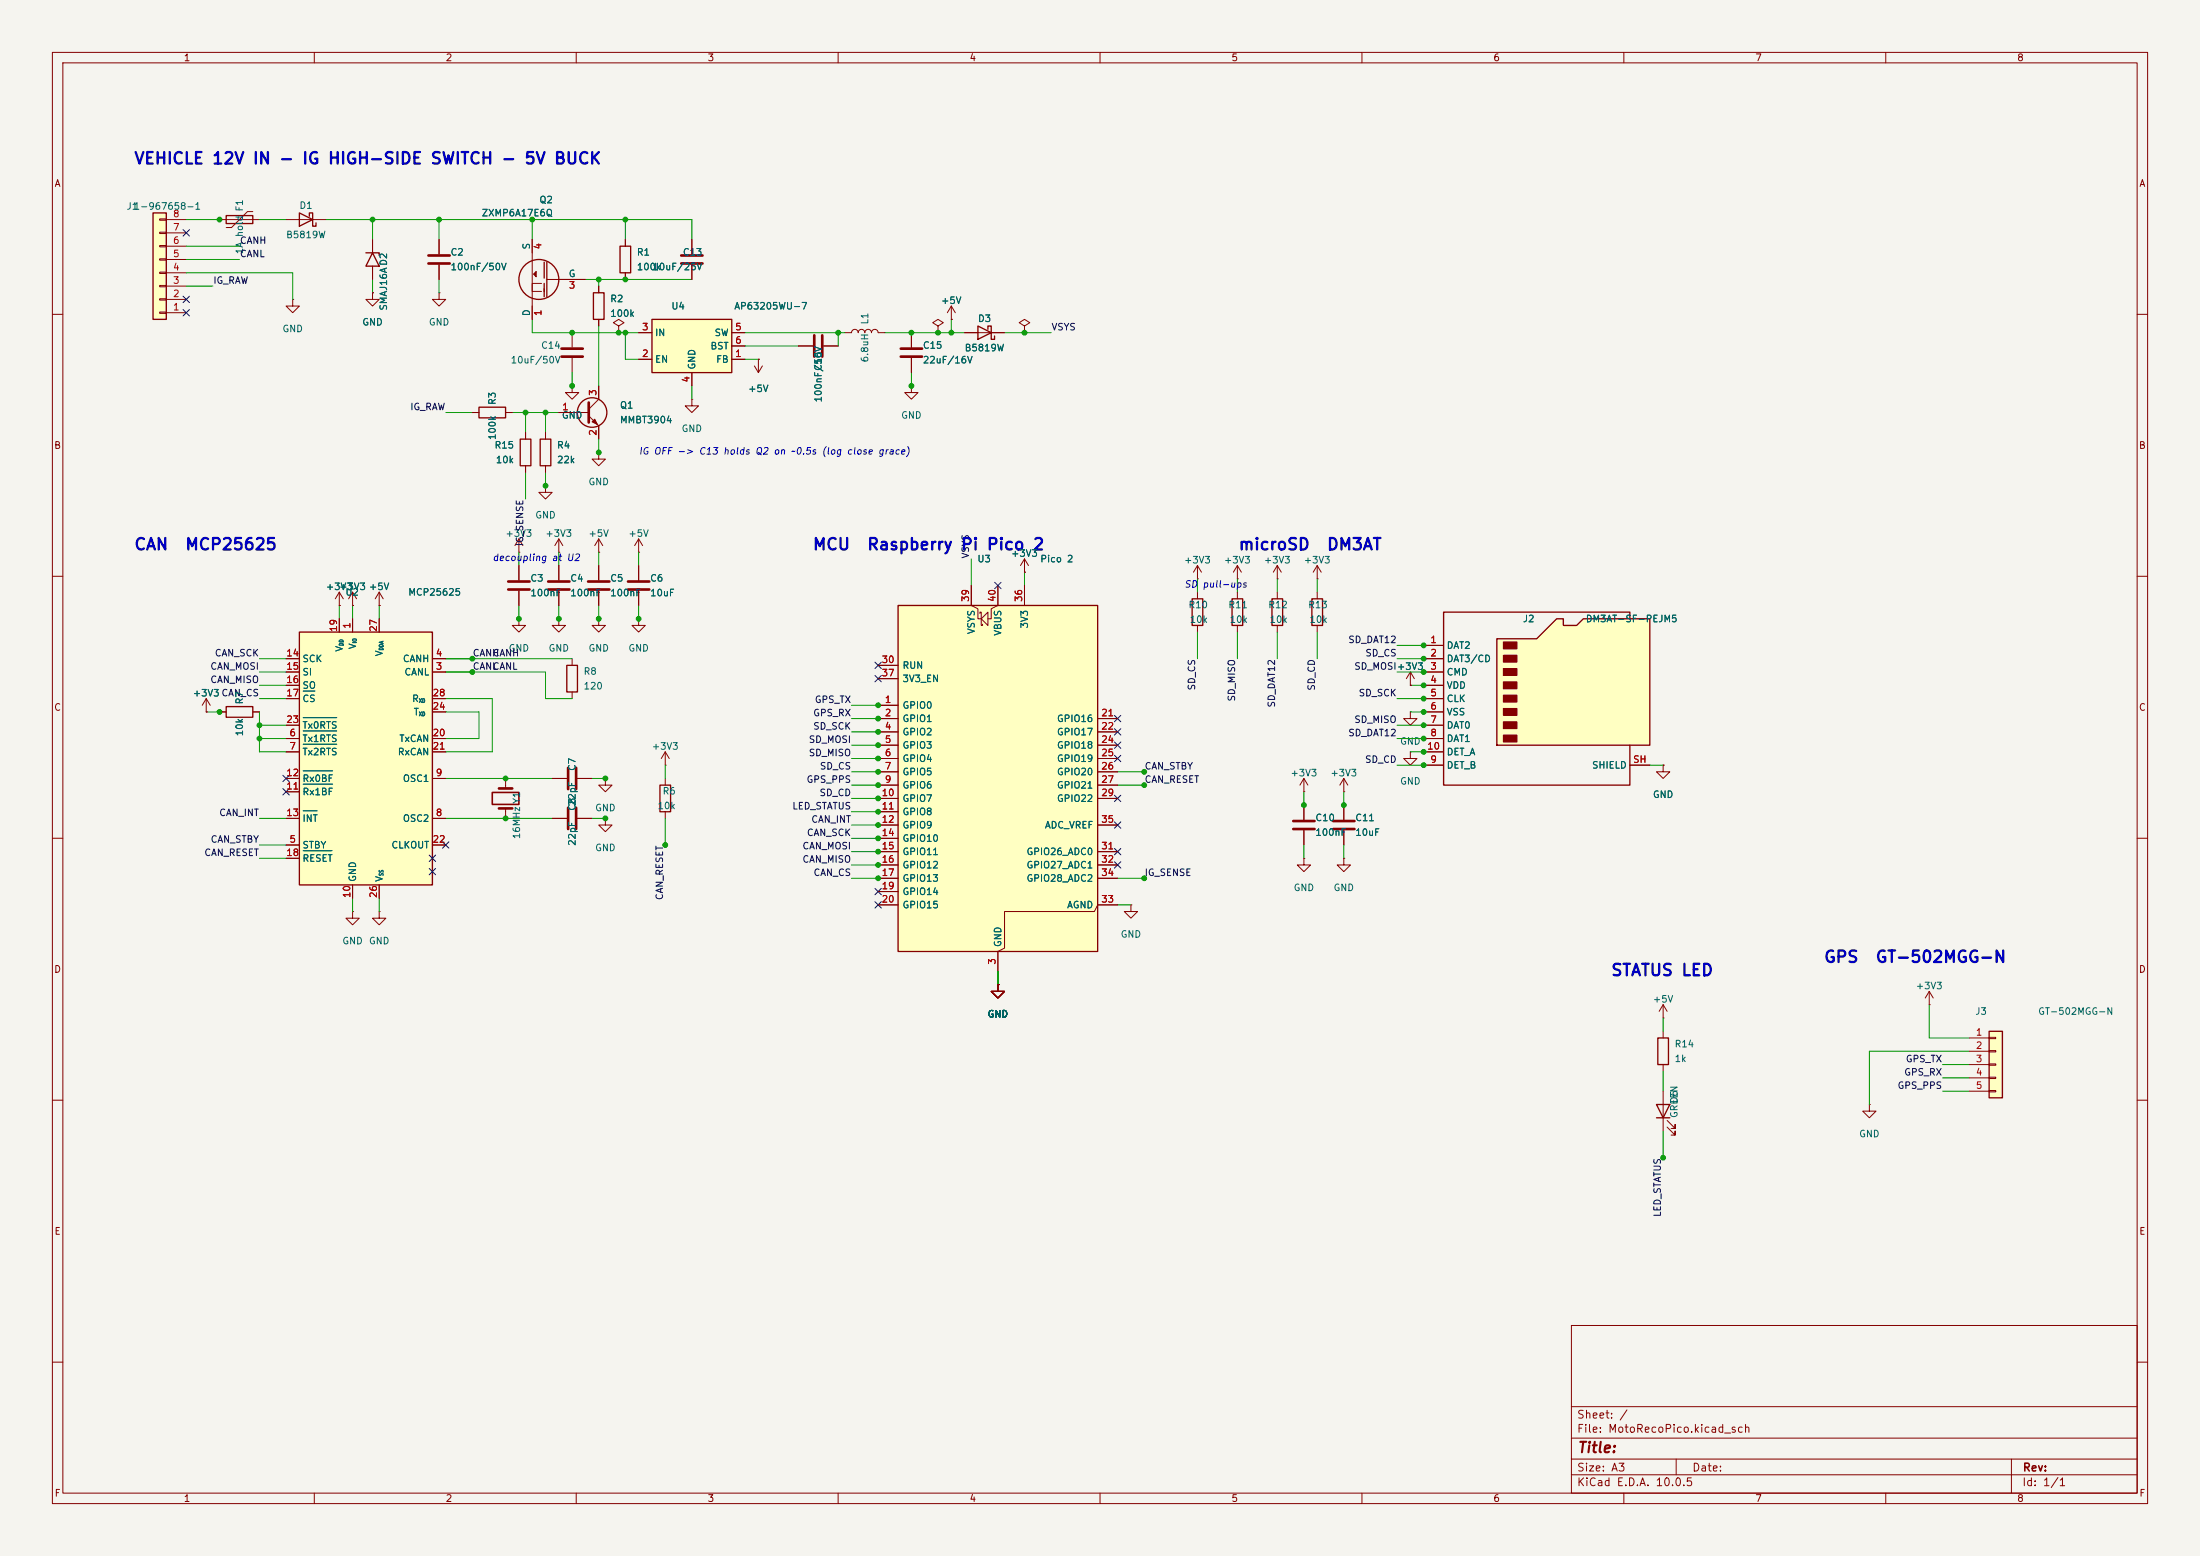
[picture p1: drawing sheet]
<svg xmlns="http://www.w3.org/2000/svg" width="420mm" height="297mm" viewBox="0 0 420 297" stroke-linecap="round" stroke-linejoin="round" font-family="sans-serif">
<path d="M0 0h420v297h-420z" fill="#f5f4ef" stroke="#f5f4ef" stroke-width=".19"/>
<g fill="none" stroke="#840000" stroke-width=".19">
<path d="M10 10h400v277h-400zM12 12h396v273h-396zM60 10v2M110 10v2M160 10v2M210 10v2M260 10v2M310 10v2M360 10v2M10 60h2M408 60h2M100.3 82.6v1.2"/>
<path d="M100.3 88.9v1.3M10 110h2M408 110h2M39.4 135.9h.1M39.4 133.4l-.8 1.2M39.4 133.4l.7 1.2M39.4 133.4v2.5M41.9 135.9h1.3M48.3 135.9h1.2M10 160h2M96.5 148.6v1.9M96.5 154.3v1.9"/>
<path d="M105.4 148.6h2.8M110.2 148.6h2.8M115.6 148.6v1.3h1.2l-1.2 1.2-1.3-1.2h1.3M115.6 148.6h.1M408 160h2M72.4 174v1.3h1.3l-1.3 1.2-1.3-1.2h1.3M72.4 174h.1M190.5 188v1.2h1.3l-1.3 1.3-1.3-1.3h1.3M190.5 188h.1M317.5 194.3h.1M317.5 191.8l-.8 1.2M317.5 191.8l.8 1.2"/>
<path d="M317.5 191.8v2.5M317.5 196.9v1.2M10 210h2M317.5 203.2v1.3M356.9 210.8v1.3h1.2l-1.2 1.3-1.3-1.3h1.3M356.9 210.8h.1M408 210h2M300 253h108v32h-108zM10 260h2M300 278.5h108M300 274.5h108M300 268.5h108"/>
<path d="M320 278.5v3M384 278.5v6.5M408 260h2M60 285v2M110 285v2M160 285v2M210 285v2M260 285v2M300 281.5h108M310 285v2M360 285v2"/>
</g>
<path d="M95.2 150.5h2.6M95.2 154.3h2.6M108.5 146.6v4M110 146.6v4" fill="none" stroke="#840000" stroke-width=".51"/>
<path d="M94 151.3h5.1v2.2h-5.1z" fill="none" stroke="#840000" stroke-width=".3"/>
<path d="M99.3 83.8h2v5.1h-2zM43.2 134.9h5.1v2h-5.1zM316.5 198.1h2v5.1h-2z" fill="none" stroke="#840000" stroke-width=".25"/>
<path d="M171.4 115.6h38.1v66h-38.1z" fill="#ffffc2"/>
<path d="M103.1 83.8h2.1v5.1h-2.1zM171.4 115.6h38.1v66h-38.1z" fill="none" stroke="#840000" stroke-width=".25"/>
<g fill="none" stroke="#840000" stroke-width=".19">
<path d="M104.1 92.7v1.3h1.3l-1.3 1.3-1.2-1.3h1.2M104.1 92.7h.1M104.1 82.6v1.2M104.1 88.9v1.3M114.3 86.4v1.2h1.3l-1.3 1.3-1.3-1.3h1.3M114.3 86.4h.1M64.8 115.6h.1M64.8 113l-.8 1.3M64.8 113l.7 1.3M64.8 113v2.6M67.3 115.6h.1M67.3 113l-.8 1.3"/>
<path d="M67.3 113l.8 1.3M67.3 113v2.6M72.4 115.6h.1M72.4 113l-.8 1.3M72.4 113l.8 1.3M72.4 113v2.6M99.1 118.1v1.3h1.2l-1.2 1.3-1.3-1.3h1.3M99.1 118.1h.1M99.1 105.4h.1M99.1 102.9v2.5M99.1 108v2.7M99.1 112.8v2.8"/>
<path d="M99.1 102.9l-.8 1.2M99.1 102.9l.7 1.2M106.7 118.1v1.3h1.2l-1.2 1.3-1.3-1.3h1.3M106.7 118.1h.1M106.7 105.4h.1M106.7 102.9l-.8 1.2M106.7 102.9l.7 1.2M106.7 102.9v2.5M106.7 108v2.7M106.7 112.8v2.8M114.3 105.4h.1M114.3 102.9l-.8 1.2"/>
<path d="M114.3 102.9l.8 1.2M114.3 102.9v2.5M121.9 105.4h.1M121.9 102.9l-.7 1.2M121.9 102.9l.8 1.2M121.9 102.9v2.5M185.4 111.8v3.8l1.3 .6v1.9h.6M187.1 117.1v-.3h.2v2.6h.3v-.3M187.3 118.1l1.3-1.3v2.6zM190.5 111.8v3.8l-1.3 .6v1.9h-.6M195.6 111.8v3.8M167.6 134.6h3.8"/>
<path d="M167.6 137.2h3.8M167.6 139.7h3.8M167.6 127h3.8M167.6 129.5h3.8M209.5 137.2h3.9M209.5 139.7h3.9M269.2 135.9v1.3h1.3l-1.3 1.2-1.2-1.2h1.2M269.2 135.9h.1M269.2 130.8h.1M269.2 128.3l-.7 1.2M269.2 128.3l.8 1.2M269.2 128.3v2.5"/>
<path d="M115.6 156.2v1.3h1.2l-1.2 1.3-1.3-1.3h1.3M115.6 156.2h.1M167.6 142.2h3.8M167.6 144.8h3.8M167.6 147.3h3.8M167.6 149.9h3.8M167.6 152.4h3.8M167.6 154.9h3.8M167.6 157.5h3.8M209.5 142.2h3.9M209.5 144.8h3.9M209.5 147.3h3.9"/>
<path d="M209.5 149.9h3.9M209.5 152.4h3.9M209.5 157.5h3.9M167.6 160h3.8M167.6 162.6h3.8M167.6 165.1h3.8M167.6 167.6h3.8M167.6 170.2h3.8M167.6 172.7h3.8M209.5 162.6h3.9M209.5 165.1h3.9M209.5 167.6h3.9"/>
<path d="M213.4 172.7h-3.9l-.6 1.3h-17.1v7l-1.3 .6v3.8M215.9 172.7v1.3h1.3l-1.3 1.3-1.3-1.3h1.3M215.9 172.7h.1M190.5 188v1.2h1.3l-1.3 1.3-1.3-1.3h1.3M190.5 188h.1"/>
</g>
<path d="M97 111h4.1M97 112.5h4.1M104.6 111h4.1M104.6 112.5h4.1" fill="none" stroke="#840000" stroke-width=".51"/>
<path d="M57.1 120.7h25.4v48.2h-25.4z" fill="#ffffc2"/>
<path d="M57.1 120.7h25.4v48.2h-25.4z" fill="none" stroke="#840000" stroke-width=".25"/>
<g fill="none" stroke="#840000" stroke-width=".19">
<path d="M64.8 118.1v2.6M67.3 118.1v2.6M72.4 118.1v2.6M54.6 128.3h2.5M54.6 125.7h2.5M54.6 130.8h2.5M54.6 133.4h2.5M54.6 138.4h2.5M82.5 128.3h2.6M82.5 125.7h2.6M82.5 133.4h2.6M82.5 135.9h2.6"/>
<path d="M54.6 141h2.5M54.6 143.5h2.5M54.6 156.2h2.5M54.6 148.6h2.5M54.6 151.1h2.5M82.5 141h2.6M82.5 143.5h2.6M82.5 156.2h2.6M82.5 148.6h2.6M317.5 146.1v1.2h1.3l-1.3 1.3-1.3-1.3h1.3M317.5 146.1h.1M54.6 161.3h2.5"/>
<path d="M54.6 163.8h2.5M67.3 168.9v2.6M72.4 168.9v2.6M82.5 161.3h2.6"/>
</g>
<path d="M57.9 139.5h6.4M57.9 131.9h2.2M57.9 137h6.4M57.9 142.1h6.4M57.9 149.7h5.6M57.9 147.1h5.6M57.9 154.8h2.6M57.9 162.4h5.5" fill="none" stroke="#006464" stroke-width=".19"/>
<path d="M285.7 121.9h7.7l3.8-3.8h1.2v1.3h2.6l1.3-1.3h12.7v24.1h-29.3z" fill="#ffffc2"/>
<path d="M311.1 118.1v-1.3h-35.5v33.1h35.5v-7.7M285.7 121.9h7.7l3.8-3.8h1.2v1.3h2.6l1.3-1.3h12.7v24.1h-29.3z" fill="none" stroke="#840000" stroke-width=".25"/>
<g fill="#840000" stroke="#840000" stroke-width=".25">
<path d="M287 122.6h2.6v1.2h-2.6z"/>
<path d="M287 125.1h2.6v1.3h-2.6z"/>
<path d="M287 127.6h2.6v1.3h-2.6z"/>
<path d="M287 130.2h2.6v1.2h-2.6z"/>
<path d="M287 132.7h2.6v1.3h-2.6z"/>
<path d="M287 135.3h2.6v1.2h-2.6z"/>
<path d="M287 137.8h2.6v1.3h-2.6z"/>
<path d="M287 140.3h2.6v1.3h-2.6z"/>
</g>
<g fill="none" stroke="#840000" stroke-width=".19">
<path d="M271.8 123.2h3.8M271.8 125.7h3.8M271.8 128.3h3.8M271.8 130.8h3.8M271.8 133.4h3.8M271.8 135.9h3.8M271.8 138.4h3.8M271.8 141h3.8M271.8 146.1h3.8M271.8 143.5h3.8M311.1 146.1h3.9M190.5 188v1.2h1.3l-1.3 1.3-1.3-1.3h1.3"/>
<path d="M190.5 188h.1"/>
</g>
<path d="M29.2 40.6h2.5v20.4h-2.5z" fill="#ffffc2"/>
<g fill="none" stroke="#840000" stroke-width=".25">
<path d="M29.2 40.6h2.5v20.4h-2.5zM43.2 41.1h5.1v1.6h-5.1zM57.1 40.6l2.6 1.3-2.6 1.3zM59.1 41.3v-.7h.6v2.6h.6v-.7M69.8 48.3h2.6v.5M71.1 48.3l1.3 2.5h-2.6zM103.9 50v3.1M103.9 54.1v2.5M104.4 50v6.6M113.3 55.9h2v5.1h-2zM118.4 47h2v5.1h-2zM91.4 77.7h5.1v2.1h-5.1z"/>
<path d="M227.6 114.3h2v5.1h-2zM235.2 114.3h2v5.1h-2zM242.8 114.3h2.1v5.1h-2.1zM250.4 114.3h2.1v5.1h-2.1zM108.2 127h2v5.1h-2zM126 149.9h2v5h-2z"/>
<circle cx="102.9" cy="53.3" r="3.8"/>
<circle cx="113" cy="78.7" r="2.82"/>
</g>
<g fill="none" stroke="#840000" stroke-width=".19">
<path d="M30.5 59.6h1.2v.2h-1.2zM30.5 57h1.2v.3h-1.2zM30.5 54.5h1.2v.2h-1.2zM30.5 51.9h1.2v.3h-1.2zM30.5 49.4h1.2v.3h-1.2zM30.5 46.9h1.2v.2h-1.2zM30.5 44.3h1.2v.3h-1.2zM30.5 41.8h1.2v.2h-1.2zM31.7 59.7h3.9M31.7 57.2h3.9M31.7 54.6h3.9M31.7 52.1h3.9"/>
<path d="M31.7 49.5h3.9M31.7 47h3.9M31.7 44.5h3.9M31.7 41.9h3.9M41.9 41.9h7.6M48.3 40.4h-1.1l-3 3h-1M54.6 41.9h7.6M55.9 57.2v1.2h1.2l-1.2 1.3-1.3-1.3h1.3M55.9 57.2h.1M71.1 55.9v1.3h1.3l-1.3 1.2-1.3-1.2h1.3M71.1 55.9h.1M71.1 45.7v2.6"/>
<path d="M71.1 50.8v2.5M83.8 55.9v1.3h1.3l-1.3 1.2-1.3-1.2h1.3M83.8 55.9h.1M83.8 45.7v2.8M83.8 50.5v2.8M101.6 45.7v9.9h1.8M103.4 54.1h-1.8v6.9M104.4 53.3h7.4M114.3 54.6v1.3M119.4 45.7v1.3M119.4 52.1v1.2M132.1 45.7v2.8"/>
<path d="M132.1 50.5v2.8M181.6 58.4l-.8 1.3M181.6 58.4l.8 1.3M181.6 58.4v2.6M90.2 78.7h1.2M96.5 78.7h1.3M106.7 78.7h5.7M109.2 73.7v1.2h1.3l-1.3 1.3-1.3-1.3h1.3M109.2 73.7h.1M109.2 63.5v2.8M109.2 68.3v2.8M112.4 79.4l1.9 1.9v2.5"/>
<path d="M114.3 61v1.2M114.3 73.7v2.5l-1.9 1.9M118.1 62.2l1-.6-1-.6-1 .6 1 .6v1.3M118.1 63.5h.1M132.1 76.2v1.3h1.2l-1.2 1.2-1.3-1.2h1.3M132.1 76.2h.1M174 73.7v1.2h1.3l-1.3 1.3-1.3-1.3h1.3M174 73.7h.1M174 63.5v2.8M174 68.3v2.8M181.6 61h.1M114.3 118.1v1.3h1.3l-1.3 1.3-1.3-1.3h1.3"/>
<path d="M114.3 118.1h.1M114.3 108v2.7M114.3 112.8v2.8M121.9 118.1v1.3h1.3l-1.3 1.3-1.3-1.3h1.3M121.9 118.1h.1M121.9 108v2.7M121.9 112.8v2.8M195.6 109.2h.1M195.6 106.7l-.8 1.3M195.6 106.7l.7 1.3M195.6 106.7v2.5M228.6 110.5h.1"/>
<path d="M228.6 108v2.5M228.6 113v1.3M228.6 119.4v1.3M228.6 108l-.8 1.2M228.6 108l.8 1.2M236.2 110.5h.1M236.2 108v2.5M236.2 113v1.3M236.2 119.4v1.3M236.2 108l-.7 1.2M236.2 108l.8 1.2M243.8 110.5h.1"/>
<path d="M243.8 108v2.5M243.8 113v1.3M243.8 119.4v1.3M243.8 108l-.7 1.2M243.8 108l.8 1.2M251.5 110.5h.1M251.5 108l-.8 1.2M251.5 108l.7 1.2M251.5 108v2.5M251.5 113v1.3M251.5 119.4v1.3M109.2 125.7v1.3"/>
<path d="M109.2 132.1v1.3M105.4 156.2h2.8M110.2 156.2h2.8M127 146.1h.1M127 143.5l-.8 1.3M127 143.5l.8 1.3M127 143.5v2.6M127 148.6v1.3M127 154.9v1.3M248.9 151.1h.1M248.9 148.6l-.7 1.3M248.9 148.6l.8 1.3"/>
<path d="M248.9 148.6v2.5M248.9 153.7v2.8M248.9 158.5v2.8M256.5 153.7v2.8M256.5 158.5v2.8M269.2 143.5v1.3h1.3l-1.3 1.3-1.2-1.3h1.2M269.2 143.5h.1M67.3 174v1.3h1.3l-1.3 1.2-1.3-1.2h1.3M67.3 174h.1M248.9 163.8v1.3h1.3l-1.3 1.3-1.3-1.3h1.3M248.9 163.8h.1M256.5 163.8v1.3h1.3l-1.3 1.3-1.2-1.3h1.2"/>
<path d="M256.5 163.8h.1M190.5 188v1.2h1.3l-1.3 1.3-1.3-1.3h1.3M190.5 188h.1"/>
</g>
<g fill="none" stroke="#840000" stroke-width=".51">
<path d="M81.8 50.3h4.1M81.8 48.8h4.1M130 50.3h4.1M130 48.8h4.1M107.2 66.5h4.1M107.2 68.1h4.1M112.4 76.8v3.8M172 66.5h4M172 68.1h4M112.3 111h4M112.3 112.5h4M119.9 111h4.1"/>
<path d="M119.9 112.5h4.1M108.5 154.2v4M110 154.2v4M246.9 156.7h4.1M246.9 158.2h4.1M254.5 156.7h4.1M254.5 158.2h4.1"/>
</g>
<g fill="#840000" stroke="#840000" stroke-width=".19">
<path d="M102.4 51.8v1l-.5-.5z"/>
<path d="M113 80.5l.5-.5 .5 1z"/>
</g>
<path d="M124.5 61h15.2v10.1h-15.2z" fill="#ffffc2"/>
<path d="M124.5 61h15.2v10.1h-15.2zM186.7 62.2l2.5 1.3-2.5 1.3zM188.6 62.9v-.7h.6v2.6h.7v-.7M316.2 210.8h2.6l-1.3 2.6zM316.2 213.4h2.6" fill="none" stroke="#840000" stroke-width=".25"/>
<g fill="none" stroke="#840000" stroke-width=".19">
<path d="M121.9 68.6h2.6M121.9 63.5h2.6M132.1 71.1v2.6M139.7 68.6h2.5M139.7 63.5h2.5M139.7 66h2.5M144 69.9l.8 1.2M144.8 68.6h.1M144.8 68.6v2.5M145.5 69.9l-.7 1.2M152.4 66h2.8M157.2 66h2.8"/>
<path d="M161.3 63.5h1.3a.64 .64 0 0 1 .6-.6 .64 .64 0 0 1 .6 .6 .64 .64 0 0 1 .7-.6 .64 .64 0 0 1 .6 .6 .64 .64 0 0 1 .6-.6 .64 .64 0 0 1 .7 .6 .64 .64 0 0 1 .6-.6 .64 .64 0 0 1 .6 .6h1.3M179.1 62.2l1-.6-1-.6-1 .6 1 .6v1.3M179.1 63.5h.1M184.1 63.5h7.7M195.6 62.2l1-.6-1-.6-1 .6 1 .6v1.3M195.6 63.5h.1M368.3 191.8h.1M368.3 189.2l-.8 1.3M368.3 189.2l.8 1.3M368.3 189.2v2.6M317.5 208.3v7.6M318.3 215.1l1.5 1.6v-.8v.8h-.8"/>
<path d="M318.3 213.9l1.5 1.5v-.8v.8h-.8"/>
</g>
<path d="M155.4 64v4.1M157 64v4.1" fill="none" stroke="#840000" stroke-width=".51"/>
<path d="M379.7 196.9h2.6v12.7h-2.6z" fill="#ffffc2"/>
<path d="M379.7 196.9h2.6v12.7h-2.6z" fill="none" stroke="#840000" stroke-width=".25"/>
<g fill="none" stroke="#840000" stroke-width=".19">
<path d="M71.1 55.9h.1M71.1 45.7v2.6M71.1 50.8v2.5M83.8 45.7v2.8M83.8 50.5v2.8M101.6 45.7v2.6M101.6 58.4v2.6M106.7 53.3h5.1M114.3 54.6v1.3M119.4 45.7v1.3M119.4 52.1v1.2M132.1 45.7v2.8"/>
<path d="M132.1 50.5v2.8M90.2 78.7h1.2M96.5 78.7h1.3M106.7 78.7h2.5M109.2 73.7h.1M114.3 61v1.2M114.3 73.7v2.5M118.1 63.5h.1M121.9 68.6h2.6M121.9 63.5h2.6M132.1 71.1v2.6M139.7 68.6h2.5"/>
<path d="M139.7 63.5h2.5M139.7 66h2.5M144.8 68.6h.1M152.4 66h2.8M157.2 66h2.8M174 63.5v2.8M174 68.3v2.8M179.1 63.5h.1M181.6 61h.1M184.1 63.5h2.6M189.2 63.5h2.6M100.3 82.6v1.2"/>
<path d="M100.3 88.9v1.3M104.1 82.6v1.2M104.1 88.9v1.3M114.3 81.3v2.5M64.8 115.6h.1M64.8 118.1v2.6M67.3 115.6h.1M67.3 118.1v2.6M72.4 115.6h.1M72.4 118.1v2.6M99.1 108v2.7M99.1 112.8v2.8"/>
<path d="M106.7 108v2.7M106.7 112.8v2.8M114.3 108v2.7M114.3 112.8v2.8M121.9 108v2.7M121.9 112.8v2.8M185.4 111.8v3.8M190.5 111.8v3.8M195.6 109.2h.1M195.6 111.8v3.8M39.4 135.9h.1M41.9 135.9h1.3"/>
<path d="M48.3 135.9h1.2M54.6 128.3h2.5M54.6 125.7h2.5M54.6 130.8h2.5M54.6 133.4h2.5M54.6 138.4h2.5M82.5 135.9h2.6M82.5 128.3h2.6M82.5 125.7h2.6M82.5 133.4h2.6M167.6 134.6h3.8M167.6 137.2h3.8"/>
<path d="M167.6 139.7h3.8M167.6 127h3.8M167.6 129.5h3.8M209.5 137.2h3.9M209.5 139.7h3.9M269.2 130.8h.1M271.8 135.9h3.8M271.8 128.3h3.8M271.8 125.7h3.8M271.8 130.8h3.8M271.8 133.4h3.8M271.8 138.4h3.8"/>
<path d="M271.8 123.2h3.8M54.6 156.2h2.5M54.6 148.6h2.5M54.6 141h2.5M54.6 143.5h2.5M54.6 151.1h2.5M82.5 156.2h2.6M82.5 148.6h2.6M82.5 141h2.6M82.5 143.5h2.6M105.4 156.2h2.8M105.4 148.6h2.8"/>
<path d="M110.2 156.2h2.8M110.2 148.6h2.8M167.6 142.2h3.8M167.6 144.8h3.8M167.6 147.3h3.8M167.6 149.9h3.8M167.6 152.4h3.8M167.6 154.9h3.8M167.6 157.5h3.8M209.5 142.2h3.9M209.5 144.8h3.9M209.5 147.3h3.9"/>
<path d="M209.5 149.9h3.9M209.5 152.4h3.9M209.5 157.5h3.9M248.9 153.7v2.8M248.9 158.5v2.8M256.5 151.1h.1M256.5 148.6l-.7 1.3M256.5 148.6l.8 1.3M256.5 148.6v2.5M256.5 153.7v2.8M256.5 158.5v2.8M271.8 141h3.8"/>
<path d="M271.8 143.5h3.8M271.8 146.1h3.8M311.1 146.1h3.9M317.5 146.1h.1M54.6 161.3h2.5M54.6 163.8h2.5M67.3 168.9v2.6M72.4 168.9v2.6M82.5 161.3h2.6M167.6 160h3.8M167.6 162.6h3.8M167.6 165.1h3.8"/>
<path d="M167.6 167.6h3.8M167.6 170.2h3.8M167.6 172.7h3.8M209.5 162.6h3.9M209.5 165.1h3.9M209.5 167.6h3.9M209.5 172.7h3.9M190.5 188h.1M190.5 181.6v3.8M375.9 198.1h3.8M379.7 198h1.3v.2h-1.3zM375.9 200.7h3.8"/>
<path d="M375.9 203.2h3.8M375.9 205.7h3.8M375.9 208.3h3.8M379.7 200.5h1.3v.3h-1.3zM379.7 203.1h1.3v.2h-1.3zM379.7 205.6h1.3v.3h-1.3zM379.7 208.2h1.3v.2h-1.3z"/>
</g>
<g fill="none" stroke="#009600" stroke-width=".19">
<path d="M35.6 41.9h6.3M35.6 54.6h5M35.6 52.1h20.3v5.1M35.6 47h10.1M35.6 49.5h10.1M49.5 41.9h5.1M62.2 41.9h69.9v3.8M71.1 41.9v3.8M71.1 53.3v2.6M83.8 41.9v3.8M83.8 53.3v2.6M101.6 41.9v3.8"/>
<path d="M111.8 53.3h20.3M114.3 53.3v1.3M119.4 41.9v3.8M85.1 78.7h5.1M97.8 78.7h8.9M100.3 78.7v3.9M101.6 61v2.5h20.3M104.1 78.7v3.9M109.2 71.1v2.6M114.3 62.2v11.5M119.4 63.5v5.1h2.5M132.1 73.7v2.5"/>
<path d="M142.2 68.6h2.6M142.2 63.5h19.1M142.2 66h10.2M160 63.5v2.5M168.9 63.5h15.2M174 71.1v2.6M181.6 61v2.5M191.8 63.5h8.9M100.3 90.2v5.1M104.1 90.2v2.5M114.3 83.8v2.6M64.8 115.6v2.5"/>
<path d="M67.3 115.6v2.5M72.4 115.6v2.5M99.1 105.4v2.6M99.1 115.6v2.5M106.7 105.4v2.6M106.7 115.6v2.5M114.3 105.4v2.6M114.3 115.6v2.5M121.9 105.4v2.6M121.9 115.6v2.5M185.4 106.7v5.1M195.6 109.2v2.6"/>
<path d="M228.6 110.5v2.5M236.2 110.5v2.5M243.8 110.5v2.5M251.5 110.5v2.5M39.4 135.9h2.5M49.5 125.7h5.1M49.5 128.3h5.1M49.5 133.4h5.1M49.5 135.9v7.6h5.1M49.5 138.4h5.1M49.5 130.8h5.1M85.1 125.7h24.1"/>
<path d="M85.1 128.3h19v5.1h5.1M85.1 133.4h8.9v10.1h-8.9M85.1 135.9h6.3v5.1h-6.3M162.6 139.7h5M162.6 137.2h5M162.6 134.6h5M228.6 120.7v5M236.2 120.7v5M243.8 120.7v5M251.5 120.7v5M266.7 125.7h5.1M266.7 128.3h5.1"/>
<path d="M266.7 133.4h5.1M266.7 138.4h5.1M266.7 123.2h5.1M269.2 135.9h2.6M269.2 130.8h2.6M49.5 141h5.1M49.5 156.2h5.1M85.1 148.6h20.3M85.1 156.2h20.3M113 148.6h2.6M113 156.2h2.6M127 146.1v2.5"/>
<path d="M127 156.2v5.1M162.6 147.3h5M162.6 149.9h5M162.6 157.5h5M162.6 152.4h5M162.6 154.9h5M162.6 142.2h5M162.6 144.8h5M213.4 147.3h5M213.4 149.9h5M248.9 151.1v2.6M256.5 151.1v2.6"/>
<path d="M266.7 141h5.1M266.7 146.1h5.1M269.2 143.5h2.6M315 146.1h2.5M49.5 161.3h5.1M49.5 163.8h5.1M67.3 171.5v2.5M72.4 171.5v2.5M162.6 162.6h5M162.6 165.1h5M162.6 167.6h5M162.6 160h5"/>
<path d="M213.4 167.6h5M213.4 172.7h2.5M248.9 161.3v2.5M256.5 161.3v2.5M190.5 185.4v2.6M317.5 194.3v2.6M368.3 191.8v6.3h7.6M317.5 204.5v3.8M317.5 215.9v5.1M370.8 208.3h5.1M370.8 205.7h5.1M370.8 203.2h5.1"/>
<path d="M375.9 200.7h-19v10.1"/>
</g>
<g fill="none" stroke="#000084" stroke-width=".19">
<path d="M35 56.5l1.2 1.3M35 59.1l1.2 1.2M35 43.8l1.2 1.3M36.2 56.5l-1.2 1.3M36.2 59.1l-1.2 1.2M36.2 43.8l-1.2 1.3M189.9 111.2l1.2 1.2M191.1 111.2l-1.2 1.2M167 126.4l1.2 1.2M167 128.9l1.2 1.2M168.2 126.4l-1.2 1.2M168.2 128.9l-1.2 1.2"/>
<path d="M212.8 136.6l1.2 1.2M212.8 139.1l1.2 1.2M214 136.6l-1.2 1.2M214 139.1l-1.2 1.2M54 148l1.2 1.2M54 150.5l1.2 1.2M55.2 148l-1.2 1.2M55.2 150.5l-1.2 1.2M212.8 141.6l1.2 1.2M212.8 144.2l1.2 1.2M212.8 151.8l1.2 1.2M212.8 156.9l1.2 1.2"/>
<path d="M214 141.6l-1.2 1.2M214 144.2l-1.2 1.2M214 151.8l-1.2 1.2M214 156.9l-1.2 1.2M81.9 163.2l1.3 1.2M81.9 165.8l1.3 1.2M83.2 163.2l-1.3 1.2M83.2 165.8l-1.3 1.2M84.5 160.7l1.2 1.2M85.7 160.7l-1.2 1.2M167 172.1l1.2 1.2M167 169.6l1.2 1.2"/>
<path d="M168.2 172.1l-1.2 1.2M168.2 169.6l-1.2 1.2M212.8 164.5l1.2 1.2M212.8 162l1.2 1.2M214 164.5l-1.2 1.2M214 162l-1.2 1.2"/>
</g>
<path d="M57.9 139.5h6.4M57.9 131.9h2.2M57.9 137h6.4M57.9 142.1h6.4M57.9 149.7h5.6M57.9 147.1h5.6M57.9 154.8h2.6M57.9 162.4h5.5" fill="none" stroke="#006464" stroke-width=".19"/>
<g fill="#009600" stroke="#009600" stroke-width=".19">
<circle cx="100.3" cy="78.7" r=".46"/>
<circle cx="104.1" cy="78.7" r=".46"/>
<circle cx="121.9" cy="118.1" r=".46"/>
<circle cx="114.3" cy="118.1" r=".46"/>
<circle cx="104.1" cy="92.7" r=".46"/>
<circle cx="114.3" cy="86.4" r=".46"/>
<circle cx="115.6" cy="148.6" r=".46"/>
<circle cx="41.9" cy="41.9" r=".46"/>
<circle cx="71.1" cy="41.9" r=".46"/>
<circle cx="101.6" cy="41.9" r=".46"/>
<circle cx="83.8" cy="41.9" r=".46"/>
<circle cx="119.4" cy="41.9" r=".46"/>
<circle cx="109.2" cy="63.5" r=".46"/>
<circle cx="118.1" cy="63.5" r=".46"/>
<circle cx="119.4" cy="63.5" r=".46"/>
<circle cx="109.2" cy="73.7" r=".46"/>
<circle cx="114.3" cy="53.3" r=".46"/>
<circle cx="119.4" cy="53.3" r=".46"/>
<circle cx="41.9" cy="135.9" r=".46"/>
<circle cx="49.5" cy="138.4" r=".46"/>
<circle cx="49.5" cy="141" r=".46"/>
<circle cx="127" cy="161.3" r=".46"/>
<circle cx="115.6" cy="156.2" r=".46"/>
<circle cx="96.5" cy="156.2" r=".46"/>
<circle cx="96.5" cy="148.6" r=".46"/>
<circle cx="90.2" cy="128.3" r=".46"/>
<circle cx="90.2" cy="125.7" r=".46"/>
<circle cx="99.1" cy="118.1" r=".46"/>
<circle cx="106.7" cy="118.1" r=".46"/>
<circle cx="167.6" cy="165.1" r=".46"/>
<circle cx="167.6" cy="167.6" r=".46"/>
<circle cx="167.6" cy="157.5" r=".46"/>
<circle cx="167.6" cy="160" r=".46"/>
<circle cx="167.6" cy="162.6" r=".46"/>
<circle cx="174" cy="63.5" r=".46"/>
<circle cx="174" cy="73.7" r=".46"/>
<circle cx="181.6" cy="63.5" r=".46"/>
<circle cx="179.1" cy="63.5" r=".46"/>
<circle cx="195.6" cy="63.5" r=".46"/>
<circle cx="160" cy="63.5" r=".46"/>
<circle cx="167.6" cy="147.3" r=".46"/>
<circle cx="167.6" cy="149.9" r=".46"/>
<circle cx="167.6" cy="152.4" r=".46"/>
<circle cx="167.6" cy="154.9" r=".46"/>
<circle cx="167.6" cy="139.7" r=".46"/>
<circle cx="167.6" cy="142.2" r=".46"/>
<circle cx="167.6" cy="144.8" r=".46"/>
<circle cx="167.6" cy="134.6" r=".46"/>
<circle cx="167.6" cy="137.2" r=".46"/>
<circle cx="317.5" cy="221" r=".46"/>
<circle cx="218.4" cy="147.3" r=".46"/>
<circle cx="271.8" cy="123.2" r=".46"/>
<circle cx="271.8" cy="125.7" r=".46"/>
<circle cx="271.8" cy="130.8" r=".46"/>
<circle cx="271.8" cy="146.1" r=".46"/>
<circle cx="271.8" cy="128.3" r=".46"/>
<circle cx="271.8" cy="133.4" r=".46"/>
<circle cx="271.8" cy="135.9" r=".46"/>
<circle cx="271.8" cy="138.4" r=".46"/>
<circle cx="271.8" cy="141" r=".46"/>
<circle cx="271.8" cy="143.5" r=".46"/>
<circle cx="218.4" cy="149.9" r=".46"/>
<circle cx="218.4" cy="167.6" r=".46"/>
<circle cx="256.5" cy="153.7" r=".46"/>
<circle cx="248.9" cy="153.7" r=".46"/>
</g>
<g font-size="2.2" fill="#0000c2">
<text x="25.5" y="31.9">VEHICLE 12V IN - IG HIGH-SIDE SWITCH - 5V BUCK</text>
<text x="25.5" y="105.6">CAN</text>
<text x="35.2" y="105.6">MCP25625</text>
<text x="155" y="105.6">MCU</text>
<text x="165.4" y="105.6">Raspberry Pi Pico 2</text>
<text x="236.3" y="105.6">microSD</text>
<text x="253.2" y="105.6">DM3AT</text>
<text x="348" y="184.3">GPS</text>
<text x="357.9" y="184.3">GT-502MGG-N</text>
<text x="307.4" y="186.8">STATUS LED</text>
</g>
<text font-size="2" fill="#840000" x="301" y="277.8">Title:</text>
<g font-size="1.5" fill="#840000">
<text x="300.9" y="273.8">File: MotoRecoPico.kicad_sch</text>
<text x="300.9" y="271.1">Sheet: /</text>
<text x="300.9" y="281.2">Size: A3</text>
<text x="322.9" y="281.2">Date:</text>
<text x="386" y="281.2">Rev:</text>
<text x="300.9" y="284">KiCad E.D.A. 10.0.5</text>
<text x="385.9" y="284">Id: 1/1</text>
</g>
<g font-size="1.3" fill="#840000">
<text x="35" y="12">1</text>
<text x="85" y="12">2</text>
<text x="135" y="12">3</text>
<text x="185" y="12">4</text>
<text x="235" y="12">5</text>
<text x="285" y="12">6</text>
<text x="335" y="12">7</text>
<text x="385" y="12">8</text>
<text x="10.3" y="36">A</text>
<text x="408.3" y="36">A</text>
<text x="10.2" y="86">B</text>
<text x="408.2" y="86">B</text>
<text x="10.2" y="136">C</text>
<text x="408.2" y="136">C</text>
<text x="10.2" y="186">D</text>
<text x="408.2" y="186">D</text>
<text x="10.3" y="236">E</text>
<text x="408.3" y="236">E</text>
<text x="10.3" y="286">F</text>
<text x="35" y="287">1</text>
<text x="85" y="287">2</text>
<text x="135" y="287">3</text>
<text x="185" y="287">4</text>
<text x="235" y="287">5</text>
<text x="285" y="287">6</text>
<text x="335" y="287">7</text>
<text x="385" y="287">8</text>
<text x="408.3" y="286">F</text>
</g>
<g font-size="1.3" fill="#006464">
<text x="24.1" y="40.3">J1</text>
<text x="25.4" y="40.3">1-967658-1</text>
<text x="46.7" y="40.5" transform="rotate(-90 46.7 40.5)">F1</text>
<text x="57.1" y="40.2">D1</text>
<text x="91.9" y="41.6">ZXMP6A17E6Q</text>
<text x="102.9" y="39.1">Q2</text>
<text x="54.5" y="45.8">B5819W</text>
<text x="101.5" y="47.7" transform="rotate(-90 101.5 47.7)">S</text>
<text x="46.7" y="48.6" transform="rotate(-90 46.7 48.6)">1A hold</text>
<text x="85.9" y="49.1">C2</text>
<text x="85.9" y="51.9">100nF/50V</text>
<text x="108.5" y="53.2">G</text>
<text x="121.5" y="49.1">R1</text>
<text x="121.5" y="51.9">100k</text>
<text x="124.4" y="51.9">10uF/25V</text>
<text x="130.3" y="49.1">C13</text>
<text x="74.2" y="59.4" transform="rotate(-90 74.2 59.4)">SMAJ16AD2</text>
<text x="116.4" y="58">R2</text>
<text x="128.1" y="59.4">U4</text>
<text x="140.1" y="59.4">AP63205WU-7</text>
<text x="179.5" y="58.3">+5V</text>
<text x="53.8" y="63.7">GND</text>
<text x="69.1" y="62.4">GND</text>
<text x="81.8" y="62.4">GND</text>
<text x="101.5" y="60.5" transform="rotate(-90 101.5 60.5)">D</text>
<text x="116.4" y="60.8">100k</text>
<text x="124.9" y="64.5">IN</text>
<text x="136.3" y="64.5">SW</text>
<text x="166.1" y="62" transform="rotate(-90 166.1 62)">L1</text>
<text x="186.6" y="61.8">D3</text>
<text x="97.4" y="69.7">10uF/50V</text>
<text x="103.2" y="66.9">C14</text>
<text x="124.9" y="69.5">EN</text>
<text x="133" y="70.6" transform="rotate(-90 133 70.6)">GND</text>
<text x="135.5" y="67">BST</text>
<text x="136.6" y="69.5">FB</text>
<text x="157.2" y="70.9" transform="rotate(-90 157.2 70.9)">C16</text>
<text x="166.1" y="69.3" transform="rotate(-90 166.1 69.3)">6.8uH</text>
<text x="176.1" y="66.9">C15</text>
<text x="176.1" y="69.7">22uF/16V</text>
<text x="184.1" y="67.4">B5819W</text>
<text x="94.9" y="77.4" transform="rotate(-90 94.9 77.4)">R3</text>
<text x="142.7" y="75.1">+5V</text>
<text x="157.2" y="76.9" transform="rotate(-90 157.2 76.9)">100nF/50V</text>
<text x="107.2" y="80.2">GND</text>
<text x="118.2" y="78.3">Q1</text>
<text x="118.2" y="81.1">MMBT3904</text>
<text x="130" y="82.8">GND</text>
<text x="171.9" y="80.2">GND</text>
<text x="94.3" y="85.9">R15</text>
<text x="94.5" y="88.7">10k</text>
<text x="94.9" y="84.1" transform="rotate(-90 94.9 84.1)">100k</text>
<text x="106.2" y="85.9">R4</text>
<text x="106.2" y="88.7">22k</text>
<text x="112.2" y="92.9">GND</text>
<text x="102.1" y="99.3">GND</text>
<text x="96.4" y="102.8">+3V3</text>
<text x="104" y="102.8">+3V3</text>
<text x="112.2" y="102.8">+5V</text>
<text x="119.9" y="102.8">+5V</text>
<text x="186.5" y="107.6">U3</text>
<text x="192.9" y="106.6">+3V3</text>
<text x="198.5" y="107.6">Pico 2</text>
<text x="225.9" y="107.9">+3V3</text>
<text x="233.6" y="107.9">+3V3</text>
<text x="241.2" y="107.9">+3V3</text>
<text x="248.8" y="107.9">+3V3</text>
<text x="62.1" y="112.9">+3V3</text>
<text x="64.6" y="112.9">+3V3 +5V</text>
<text x="65.8" y="114">U2</text>
<text x="77.8" y="114">MCP25625</text>
<text x="101.1" y="111.3">C3</text>
<text x="108.8" y="111.3">C4</text>
<text x="116.4" y="111.3">C5</text>
<text x="124" y="111.3">C6</text>
<text x="101.1" y="114.1">100nF</text>
<text x="108.8" y="114.1">100nF</text>
<text x="116.4" y="114.1">100nF</text>
<text x="124" y="114.1">10uF</text>
<text x="226.8" y="116.4">R10</text>
<text x="227" y="119.2">10k</text>
<text x="234.4" y="116.4">R11</text>
<text x="234.6" y="119.2">10k</text>
<text x="242" y="116.4">R12</text>
<text x="242.3" y="119.2">10k</text>
<text x="249.6" y="116.4">R13</text>
<text x="249.9" y="119.2">10k</text>
<text x="290.6" y="119.1">J2</text>
<text x="302.6" y="119.1">DM3AT-SF-PEJM5</text>
<text x="65.7" y="124.5" transform="rotate(-90 65.7 124.5)">V</text>
<text x="68.3" y="124" transform="rotate(-90 68.3 124)">V</text>
<text x="73.4" y="125.4" transform="rotate(-90 73.4 125.4)">V</text>
<text x="97" y="124.7">GND</text>
<text x="104.6" y="124.7">GND</text>
<text x="112.2" y="124.7">GND</text>
<text x="119.9" y="124.7">GND</text>
<text x="186.4" y="121.2" transform="rotate(-90 186.4 121.2)">VSYS</text>
<text x="191.5" y="121.5" transform="rotate(-90 191.5 121.5)">VBUS</text>
<text x="196.5" y="120.1" transform="rotate(-90 196.5 120.1)">3V3</text>
<text x="276.1" y="124.2">DAT2</text>
<text x="57.6" y="126.7">SCK</text>
<text x="57.6" y="129.2">SI</text>
<text x="57.6" y="131.8">SO</text>
<text x="76.8" y="126.7">CANH</text>
<text x="77.1" y="129.2">CANL</text>
<text x="111.3" y="129.1">R8</text>
<text x="111.3" y="131.9">120</text>
<text x="172.2" y="128">RUN</text>
<text x="172.2" y="130.5">3V3_EN</text>
<text x="266.6" y="128.2">+3V3</text>
<text x="276.1" y="126.7">DAT3/CD</text>
<text x="276.1" y="129.2">CMD</text>
<text x="276.1" y="131.8">VDD</text>
<text x="36.7" y="133.3">+3V3CAN_CS</text>
<text x="36.7" y="133.3">+3V3</text>
<text x="46.7" y="134.6" transform="rotate(-90 46.7 134.6)">R7</text>
<text x="57.6" y="134.3">CS</text>
<text x="78.6" y="134.3">R</text>
<text x="78.9" y="136.9">T</text>
<text x="172.2" y="135.6">GPIO0</text>
<text x="276.1" y="134.3">CLK</text>
<text x="276.1" y="136.9">VSS</text>
<text x="46.7" y="140.6" transform="rotate(-90 46.7 140.6)">10k</text>
<text x="57.6" y="141.9">Tx1RTS</text>
<text x="57.6" y="139.4">Tx0RTS</text>
<text x="76.1" y="141.9">TxCAN</text>
<text x="124.3" y="143.4">+3V3</text>
<text x="172.2" y="138.1">GPIO1</text>
<text x="172.2" y="140.7">GPIO2</text>
<text x="172.2" y="143.2">GPIO3</text>
<text x="201.7" y="138.1">GPIO16</text>
<text x="201.7" y="140.7">GPIO17</text>
<text x="201.7" y="143.2">GPIO18</text>
<text x="267.2" y="142.5">GND</text>
<text x="276.1" y="139.4">DAT0</text>
<text x="276.1" y="141.9">DAT1</text>
<text x="57.6" y="144.5">Tx2RTS</text>
<text x="57.6" y="149.6">Rx0BF</text>
<text x="75.8" y="144.5">RxCAN</text>
<text x="76.8" y="149.6">OSC1</text>
<text x="110.2" y="147.3" transform="rotate(-90 110.2 147.3)">C7</text>
<text x="172.2" y="145.7">GPIO4</text>
<text x="172.2" y="148.3">GPIO5</text>
<text x="201.7" y="145.7">GPIO19</text>
<text x="201.7" y="148.3">GPIO20</text>
<text x="246.3" y="148.5">+3V3</text>
<text x="253.9" y="148.5">+3V3</text>
<text x="276.1" y="147">DET_B</text>
<text x="276.1" y="144.5">DET_A</text>
<text x="303.8" y="147">SHIELD</text>
<text x="57.6" y="152.1">Rx1BF</text>
<text x="110.2" y="154.9" transform="rotate(-90 110.2 154.9)">C8</text>
<text x="110.2" y="153.9" transform="rotate(-90 110.2 153.9)">22pF</text>
<text x="113.5" y="155.2">GND</text>
<text x="125.4" y="154.8">10k</text>
<text x="126.4" y="152">R6</text>
<text x="172.2" y="150.8">GPIO6</text>
<text x="172.2" y="153.4">GPIO7</text>
<text x="172.2" y="155.9">GPIO8</text>
<text x="201.7" y="150.8">GPIO21</text>
<text x="201.7" y="153.4">GPIO22</text>
<text x="267.2" y="150.1">GND</text>
<text x="315.4" y="152.6">GND</text>
<text x="57.6" y="157.2">INT</text>
<text x="76.8" y="157.2">OSC2</text>
<text x="99.6" y="160.3" transform="rotate(-90 99.6 160.3)">16MHz Y1</text>
<text x="110.2" y="161.6" transform="rotate(-90 110.2 161.6)">22pF</text>
<text x="172.2" y="158.4">GPIO9</text>
<text x="172.2" y="161">GPIO10</text>
<text x="199.4" y="158.4">ADC_VREF</text>
<text x="251" y="157">C10</text>
<text x="251" y="159.8">100nF</text>
<text x="258.6" y="157">C11</text>
<text x="258.6" y="159.8">10uF</text>
<text x="57.6" y="162.3">STBY</text>
<text x="57.6" y="164.8">RESET</text>
<text x="74.6" y="162.3">CLKOUT</text>
<text x="113.5" y="162.8">GND</text>
<text x="172.2" y="163.5">GPIO11</text>
<text x="172.2" y="166.1">GPIO12</text>
<text x="195.9" y="163.5">GPIO26_ADC0</text>
<text x="195.9" y="166.1">GPIO27_ADC1</text>
<text x="68.3" y="168.4" transform="rotate(-90 68.3 168.4)">GND</text>
<text x="73.4" y="168.4" transform="rotate(-90 73.4 168.4)">V</text>
<text x="172.2" y="168.6">GPIO13</text>
<text x="172.2" y="171.1">GPIO14</text>
<text x="172.2" y="173.7">GPIO15</text>
<text x="195.9" y="168.6">GPIO28_ADC2</text>
<text x="203.6" y="173.7">AGND</text>
<text x="246.9" y="170.4">GND</text>
<text x="254.5" y="170.4">GND</text>
<text x="213.8" y="179.3">GND</text>
<text x="65.2" y="180.6">GND</text>
<text x="70.3" y="180.6">GND</text>
<text x="191.5" y="180.9" transform="rotate(-90 191.5 180.9)">GND</text>
<text x="315.4" y="191.7">+5V</text>
<text x="365.6" y="189.1">+3V3</text>
<text x="188.4" y="194.5">GND</text>
<text x="377" y="194">J3</text>
<text x="389" y="194">GT-502MGG-N</text>
<text x="319.6" y="200.2">R14</text>
<text x="319.6" y="203">1k</text>
<text x="320.6" y="213.5" transform="rotate(-90 320.6 213.5)">GREEN</text>
<text x="320.6" y="210.7" transform="rotate(-90 320.6 210.7)">D6</text>
<text x="354.8" y="217.4">GND</text>
</g>
<g font-size="1.3" fill="#a90000">
<text x="32.9" y="41.8">8</text>
<text x="32.9" y="46.9">6</text>
<text x="32.9" y="44.3">7</text>
<text x="103.7" y="47.7" transform="rotate(-90 103.7 47.7)">4</text>
<text x="32.9" y="51.9">4</text>
<text x="32.9" y="49.4">5</text>
<text x="32.9" y="59.6">1</text>
<text x="32.9" y="57">2</text>
<text x="32.9" y="54.5">3</text>
<text x="108.5" y="55.4">3</text>
<text x="103.7" y="60.4" transform="rotate(-90 103.7 60.4)">1</text>
<text x="122.5" y="63.4">3</text>
<text x="140.2" y="63.4">5</text>
<text x="140.2" y="65.9">6</text>
<text x="122.5" y="68.4">2</text>
<text x="140.2" y="68.4">1</text>
<text x="114.2" y="75.7" transform="rotate(-90 114.2 75.7)">3</text>
<text x="131.9" y="73.1" transform="rotate(-90 131.9 73.1)">4</text>
<text x="107.2" y="78.6">1</text>
<text x="114.2" y="83.3" transform="rotate(-90 114.2 83.3)">2</text>
<text x="185.3" y="115" transform="rotate(-90 185.3 115)">39</text>
<text x="190.4" y="115" transform="rotate(-90 190.4 115)">40</text>
<text x="195.4" y="115" transform="rotate(-90 195.4 115)">36</text>
<text x="54.5" y="125.6">14</text>
<text x="64.6" y="120.7" transform="rotate(-90 64.6 120.7)">19</text>
<text x="67.2" y="120.1" transform="rotate(-90 67.2 120.1)">1</text>
<text x="72.3" y="120.7" transform="rotate(-90 72.3 120.7)">27</text>
<text x="83.1" y="125.6">4</text>
<text x="273" y="123.1">1</text>
<text x="273" y="125.6">2</text>
<text x="54.5" y="128.1">15</text>
<text x="54.5" y="130.7">16</text>
<text x="83.1" y="128.1">3</text>
<text x="168.2" y="126.9">30</text>
<text x="168.2" y="129.4">37</text>
<text x="273" y="128.1">3</text>
<text x="273" y="130.7">4</text>
<text x="54.5" y="133.2">17</text>
<text x="82.5" y="135.8">24</text>
<text x="82.5" y="133.2">28</text>
<text x="168.8" y="134.5">1</text>
<text x="168.8" y="137">2</text>
<text x="210.1" y="137">21</text>
<text x="273" y="133.2">5</text>
<text x="273" y="135.8">6</text>
<text x="54.5" y="138.3">23</text>
<text x="55.1" y="140.8">6</text>
<text x="55.1" y="143.4">7</text>
<text x="82.5" y="140.8">20</text>
<text x="82.5" y="143.4">21</text>
<text x="168.8" y="139.6">4</text>
<text x="168.8" y="142.1">5</text>
<text x="210.1" y="139.6">22</text>
<text x="210.1" y="142.1">24</text>
<text x="272.3" y="143.4">10</text>
<text x="273" y="138.3">7</text>
<text x="273" y="140.8">8</text>
<text x="54.5" y="148.5">12</text>
<text x="83.1" y="148.5">9</text>
<text x="168.8" y="144.6">6</text>
<text x="168.8" y="147.2">7</text>
<text x="168.8" y="149.7">9</text>
<text x="210.1" y="144.6">25</text>
<text x="210.1" y="147.2">26</text>
<text x="210.1" y="149.7">27</text>
<text x="273" y="145.9">9</text>
<text x="311.7" y="145.9">SH</text>
<text x="54.5" y="151">11</text>
<text x="168.2" y="152.3">10</text>
<text x="168.2" y="154.8">11</text>
<text x="210.1" y="152.3">29</text>
<text x="54.5" y="156.1">13</text>
<text x="55.1" y="161.2">5</text>
<text x="82.5" y="161.2">22</text>
<text x="83.1" y="156.1">8</text>
<text x="168.2" y="157.3">12</text>
<text x="168.2" y="159.9">14</text>
<text x="210.1" y="157.3">35</text>
<text x="54.5" y="163.7">18</text>
<text x="168.2" y="162.4">15</text>
<text x="168.2" y="165">16</text>
<text x="168.2" y="167.5">17</text>
<text x="210.1" y="162.4">31</text>
<text x="210.1" y="165">32</text>
<text x="210.1" y="167.5">34</text>
<text x="67.2" y="171.5" transform="rotate(-90 67.2 171.5)">10</text>
<text x="72.3" y="171.5" transform="rotate(-90 72.3 171.5)">26</text>
<text x="168.2" y="170">19</text>
<text x="168.2" y="172.6">20</text>
<text x="210.1" y="172.6">33</text>
<text x="190.4" y="184.2" transform="rotate(-90 190.4 184.2)">3</text>
<text x="377.1" y="198">1</text>
<text x="377.1" y="200.5">2</text>
<text x="377.1" y="203.1">3</text>
<text x="377.1" y="205.6">4</text>
<text x="377.1" y="208.1">5</text>
</g>
<g font-size="1.3" fill="#0f0f0f">
<text x="45.7" y="46.9">CANH</text>
<text x="45.7" y="49.4">CANL</text>
<text x="40.6" y="54.5">IG_RAW</text>
<text x="200.6" y="63.4">VSYS</text>
<text x="78.2" y="78.6">IG_RAW</text>
<text x="100.2" y="104.4" transform="rotate(-90 100.2 104.4)">IG_SENSE</text>
<text x="185.3" y="106.7" transform="rotate(-90 185.3 106.7)">VSYS</text>
<text x="40.9" y="125.6">CAN_SCK</text>
<text x="90.1" y="125.6">CANH</text>
<text x="94" y="125.6">CANH</text>
<text x="257.3" y="123.1">SD_DAT12</text>
<text x="260.5" y="125.6">SD_CS</text>
<text x="40" y="128.1">CAN_MOSI</text>
<text x="40" y="130.7">CAN_MISO</text>
<text x="90.1" y="128.1">CANL</text>
<text x="94" y="128.1">CANL</text>
<text x="228.5" y="131.9" transform="rotate(-90 228.5 131.9)">SD_CS</text>
<text x="251.3" y="131.9" transform="rotate(-90 251.3 131.9)">SD_CD</text>
<text x="258.4" y="128.1">SD_MOSI+3V3</text>
<text x="155.1" y="137">GPS_RX</text>
<text x="155.4" y="134.5">GPS_TX</text>
<text x="236.1" y="134" transform="rotate(-90 236.1 134)">SD_MISO</text>
<text x="243.7" y="135.1" transform="rotate(-90 243.7 135.1)">SD_DAT12</text>
<text x="259.3" y="133.2">SD_SCK</text>
<text x="154.3" y="142.1">SD_MOSI</text>
<text x="155.1" y="139.6">SD_SCK</text>
<text x="257.3" y="140.8">SD_DAT12</text>
<text x="258.4" y="138.3">SD_MISO</text>
<text x="153.9" y="149.7">GPS_PPS</text>
<text x="154.3" y="144.7">SD_MISO</text>
<text x="156.4" y="147.2">SD_CS</text>
<text x="218.4" y="149.7">CAN_RESET</text>
<text x="218.4" y="147.2">CAN_STBY</text>
<text x="260.5" y="145.9">SD_CD</text>
<text x="151.1" y="154.8">LED_STATUS</text>
<text x="156.3" y="152.3">SD_CD</text>
<text x="40.1" y="161.2">CAN_STBY</text>
<text x="41.7" y="156.1">CAN_INT</text>
<text x="153.9" y="159.9">CAN_SCK</text>
<text x="154.8" y="157.4">CAN_INT</text>
<text x="38.9" y="163.7">CAN_RESET</text>
<text x="153.1" y="162.4">CAN_MOSI</text>
<text x="153.1" y="165">CAN_MISO</text>
<text x="155.2" y="167.5">CAN_CS</text>
<text x="218.4" y="167.5">IG_SENSE</text>
<text x="126.9" y="171.9" transform="rotate(-90 126.9 171.9)">CAN_RESET</text>
<text x="363.7" y="203.1">GPS_TX</text>
<text x="362.1" y="208.2">GPS_PPS</text>
<text x="363.4" y="205.6">GPS_RX</text>
<text x="317.4" y="232.4" transform="rotate(-90 317.4 232.4)">LED_STATUS</text>
</g>
<g font-size="1.3" fill="#0000c2">
<text x="121.8" y="87.1">IG OFF -&gt; C13 holds Q2 on ~0.5s (log close grace)</text>
<text x="93.9" y="107.4">decoupling at U2</text>
<text x="226" y="112.5">SD</text>
<text x="229.4" y="112.5">pull-ups</text>
</g>
<g font-size=".8" fill="#006464">
<text x="65.7" y="123.4" transform="rotate(-90 65.7 123.4)">DD</text>
<text x="68.3" y="122.9" transform="rotate(-90 68.3 122.9)">IO</text>
<text x="73.4" y="124.2" transform="rotate(-90 73.4 124.2)">DDA</text>
<text x="79.9" y="136.9">XD</text>
<text x="79.9" y="134.3">XD</text>
<text x="73.4" y="167.3" transform="rotate(-90 73.4 167.3)">SS</text>
</g>
</svg>
